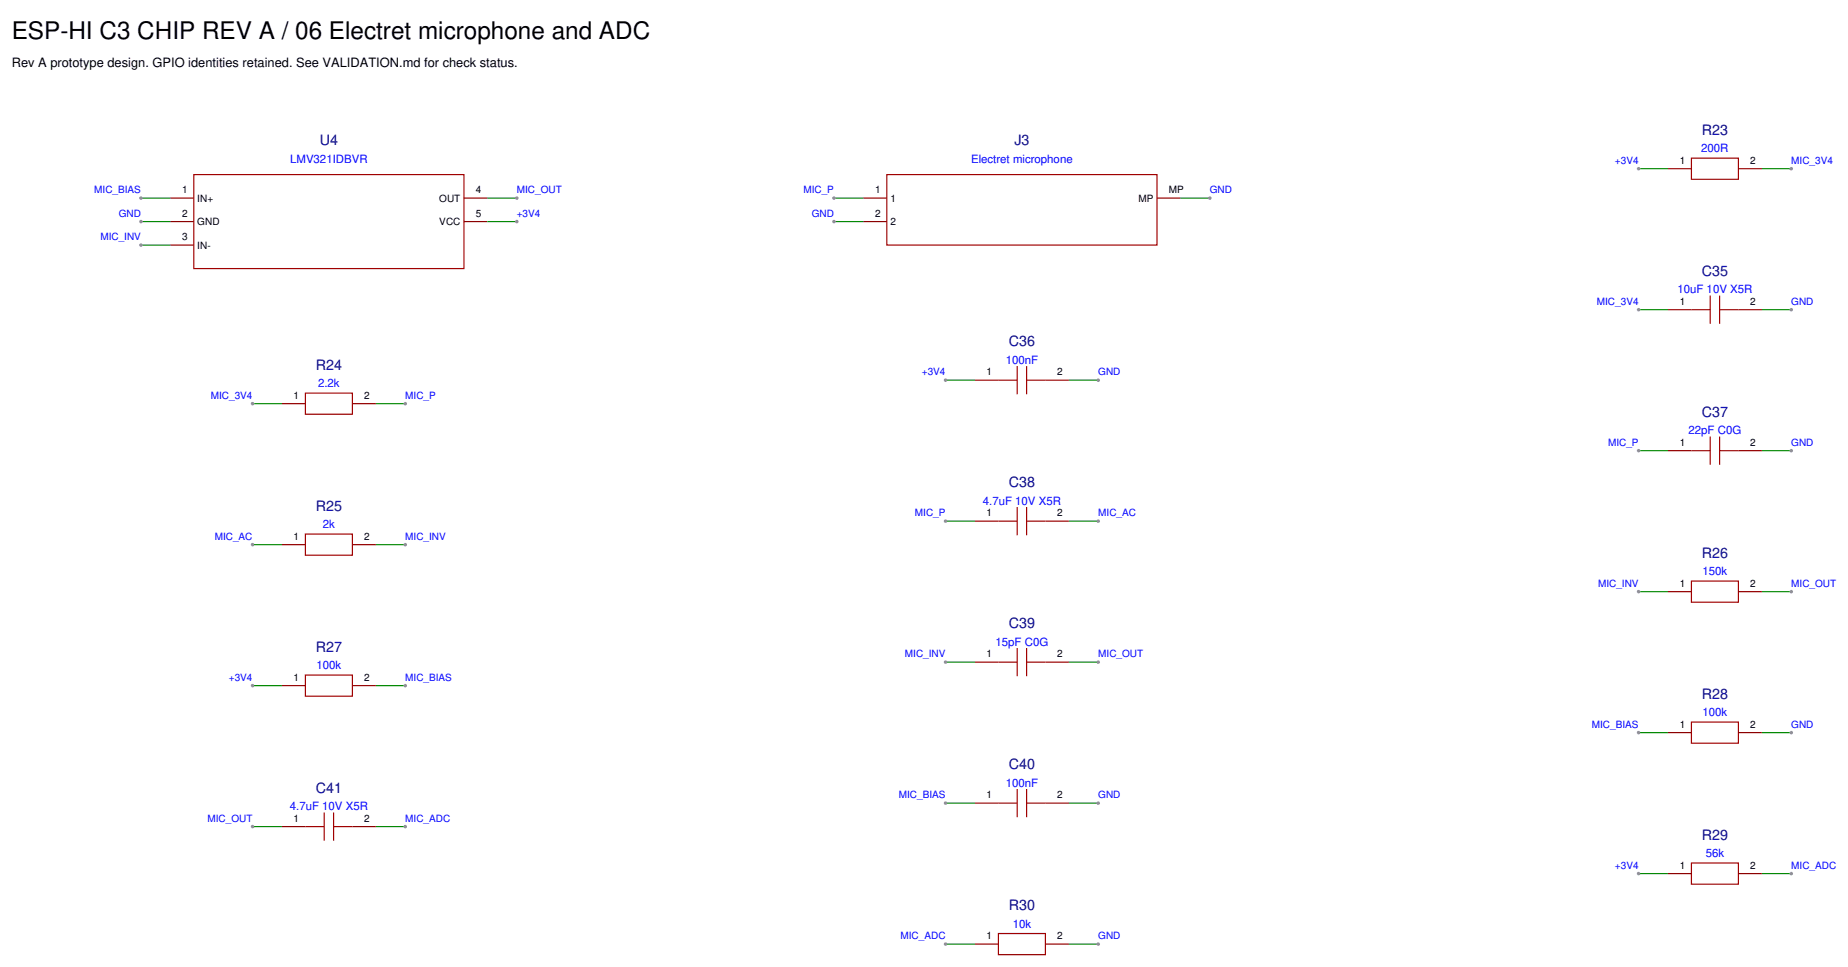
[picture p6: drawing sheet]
<svg xmlns="http://www.w3.org/2000/svg" width="555mm" height="290mm" viewBox="0 0 555 290" stroke-linecap="round" stroke-linejoin="round" font-family="sans-serif">
<g fill="none" stroke="#a00000" stroke-width=".35">
<path d="M58.2 52.4h81.1v28.2h-81.1zM266.3 52.4h81.2v21.2h-81.2zM508 47.5h14.1v6.3h-14.1zM508 93h5.6M513.6 88.8v8.4M516.5 88.8v8.4M516.5 93h5.6M91.7 118h14.1v6.4h-14.1zM299.9 114.2h5.6M305.5 109.9v8.5M308.3 109.9v8.5M308.3 114.2h5.7"/>
<path d="M508 135.3h5.6M513.6 131.1v8.5M516.5 131.1v8.5M516.5 135.3h5.6M299.9 156.5h5.6M305.5 152.3v8.4M308.3 152.3v8.4M308.3 156.5h5.7M91.7 160.4h14.1v6.3h-14.1zM508 174.5h14.1v6.3h-14.1zM299.9 198.8h5.6M305.5 194.6v8.5"/>
<path d="M308.3 194.6v8.5M308.3 198.8h5.7M91.7 202.7h14.1v6.4h-14.1zM508 216.8h14.1v6.4h-14.1zM305.5 236.9v8.5M308.3 236.9v8.5M91.7 248.2h5.7M97.4 244v8.5M100.2 244v8.5M100.2 248.2h5.6M299.9 241.2h5.6M308.3 241.2h5.7"/>
<path d="M508 259.2h14.1v6.3h-14.1zM299.9 280.3h14.1v6.4h-14.1z"/>
</g>
<g fill="none" stroke="#800" stroke-width=".35">
<path d="M51.2 59.5h7M139.3 59.5h7.1M259.3 59.5h7M347.5 59.5h7M500.9 50.7h7.1M522.1 50.7h7.1M51.2 66.5h7M51.2 73.6h7M139.3 66.5h7.1M259.3 66.5h7M500.9 93h7.1M522.1 93h7.1"/>
<path d="M292.8 114.2h7.1M314 114.2h7M84.7 121.2h7M105.8 121.2h7.1M500.9 135.3h7.1M522.1 135.3h7.1M292.8 156.5h7.1M314 156.5h7M84.7 163.6h7M105.8 163.6h7.1M500.9 177.7h7.1M522.1 177.7h7.1"/>
<path d="M292.8 198.8h7.1M314 198.8h7M84.7 205.9h7M105.8 205.9h7.1M500.9 220h7.1M522.1 220h7.1M84.7 248.2h7M105.8 248.2h7.1M292.8 241.2h7.1M314 241.2h7M500.9 262.3h7.1M522.1 262.3h7.1"/>
<path d="M292.8 283.5h7.1M314 283.5h7"/>
</g>
<path d="M42.3 59.5h8.9" fill="none" stroke="#080" stroke-width=".35"/>
<circle cx="42.3" cy="59.5" r=".35" fill="#999"/>
<circle cx="42.3" cy="59.5" r=".35" fill="none" stroke="#999" stroke-width=".35"/>
<path d="M42.3 66.5h8.9" fill="none" stroke="#080" stroke-width=".35"/>
<circle cx="42.3" cy="66.5" r=".35" fill="#999"/>
<circle cx="42.3" cy="66.5" r=".35" fill="none" stroke="#999" stroke-width=".35"/>
<path d="M42.3 73.6h8.9" fill="none" stroke="#080" stroke-width=".35"/>
<circle cx="42.3" cy="73.6" r=".35" fill="#999"/>
<circle cx="42.3" cy="73.6" r=".35" fill="none" stroke="#999" stroke-width=".35"/>
<path d="M146.4 59.5h8.8" fill="none" stroke="#080" stroke-width=".35"/>
<circle cx="155.2" cy="59.5" r=".35" fill="#999"/>
<circle cx="155.2" cy="59.5" r=".35" fill="none" stroke="#999" stroke-width=".35"/>
<path d="M146.4 66.5h8.8" fill="none" stroke="#080" stroke-width=".35"/>
<circle cx="155.2" cy="66.5" r=".35" fill="#999"/>
<circle cx="155.2" cy="66.5" r=".35" fill="none" stroke="#999" stroke-width=".35"/>
<path d="M250.5 59.5h8.8" fill="none" stroke="#080" stroke-width=".35"/>
<circle cx="250.5" cy="59.5" r=".35" fill="#999"/>
<circle cx="250.5" cy="59.5" r=".35" fill="none" stroke="#999" stroke-width=".35"/>
<path d="M250.5 66.5h8.8" fill="none" stroke="#080" stroke-width=".35"/>
<circle cx="250.5" cy="66.5" r=".35" fill="#999"/>
<circle cx="250.5" cy="66.5" r=".35" fill="none" stroke="#999" stroke-width=".35"/>
<path d="M354.5 59.5h8.9" fill="none" stroke="#080" stroke-width=".35"/>
<circle cx="363.4" cy="59.5" r=".35" fill="#999"/>
<circle cx="363.4" cy="59.5" r=".35" fill="none" stroke="#999" stroke-width=".35"/>
<path d="M492.1 50.7h8.8" fill="none" stroke="#080" stroke-width=".35"/>
<circle cx="492.1" cy="50.7" r=".35" fill="#999"/>
<circle cx="492.1" cy="50.7" r=".35" fill="none" stroke="#999" stroke-width=".35"/>
<path d="M529.2 50.7h8.8" fill="none" stroke="#080" stroke-width=".35"/>
<circle cx="538" cy="50.7" r=".35" fill="#999"/>
<circle cx="538" cy="50.7" r=".35" fill="none" stroke="#999" stroke-width=".35"/>
<path d="M492.1 93h8.8" fill="none" stroke="#080" stroke-width=".35"/>
<circle cx="492.1" cy="93" r=".35" fill="#999"/>
<circle cx="492.1" cy="93" r=".35" fill="none" stroke="#999" stroke-width=".35"/>
<path d="M529.2 93h8.8" fill="none" stroke="#080" stroke-width=".35"/>
<circle cx="538" cy="93" r=".35" fill="#999"/>
<circle cx="538" cy="93" r=".35" fill="none" stroke="#999" stroke-width=".35"/>
<path d="M284 114.2h8.8" fill="none" stroke="#080" stroke-width=".35"/>
<circle cx="284" cy="114.2" r=".35" fill="#999"/>
<circle cx="284" cy="114.2" r=".35" fill="none" stroke="#999" stroke-width=".35"/>
<path d="M321 114.2h8.8" fill="none" stroke="#080" stroke-width=".35"/>
<circle cx="329.8" cy="114.2" r=".35" fill="#999"/>
<circle cx="329.8" cy="114.2" r=".35" fill="none" stroke="#999" stroke-width=".35"/>
<path d="M75.8 121.2h8.9" fill="none" stroke="#080" stroke-width=".35"/>
<circle cx="75.8" cy="121.2" r=".35" fill="#999"/>
<circle cx="75.8" cy="121.2" r=".35" fill="none" stroke="#999" stroke-width=".35"/>
<path d="M112.9 121.2h8.8" fill="none" stroke="#080" stroke-width=".35"/>
<circle cx="121.7" cy="121.2" r=".35" fill="#999"/>
<circle cx="121.7" cy="121.2" r=".35" fill="none" stroke="#999" stroke-width=".35"/>
<path d="M492.1 135.3h8.8" fill="none" stroke="#080" stroke-width=".35"/>
<circle cx="492.1" cy="135.3" r=".35" fill="#999"/>
<circle cx="492.1" cy="135.3" r=".35" fill="none" stroke="#999" stroke-width=".35"/>
<path d="M529.2 135.3h8.8" fill="none" stroke="#080" stroke-width=".35"/>
<circle cx="538" cy="135.3" r=".35" fill="#999"/>
<circle cx="538" cy="135.3" r=".35" fill="none" stroke="#999" stroke-width=".35"/>
<path d="M284 156.5h8.8" fill="none" stroke="#080" stroke-width=".35"/>
<circle cx="284" cy="156.5" r=".35" fill="#999"/>
<circle cx="284" cy="156.5" r=".35" fill="none" stroke="#999" stroke-width=".35"/>
<path d="M321 156.5h8.8" fill="none" stroke="#080" stroke-width=".35"/>
<circle cx="329.8" cy="156.5" r=".35" fill="#999"/>
<circle cx="329.8" cy="156.5" r=".35" fill="none" stroke="#999" stroke-width=".35"/>
<path d="M75.8 163.6h8.9" fill="none" stroke="#080" stroke-width=".35"/>
<circle cx="75.8" cy="163.6" r=".35" fill="#999"/>
<circle cx="75.8" cy="163.6" r=".35" fill="none" stroke="#999" stroke-width=".35"/>
<path d="M112.9 163.6h8.8" fill="none" stroke="#080" stroke-width=".35"/>
<circle cx="121.7" cy="163.6" r=".35" fill="#999"/>
<circle cx="121.7" cy="163.6" r=".35" fill="none" stroke="#999" stroke-width=".35"/>
<path d="M492.1 177.7h8.8" fill="none" stroke="#080" stroke-width=".35"/>
<circle cx="492.1" cy="177.7" r=".35" fill="#999"/>
<circle cx="492.1" cy="177.7" r=".35" fill="none" stroke="#999" stroke-width=".35"/>
<path d="M529.2 177.7h8.8" fill="none" stroke="#080" stroke-width=".35"/>
<circle cx="538" cy="177.7" r=".35" fill="#999"/>
<circle cx="538" cy="177.7" r=".35" fill="none" stroke="#999" stroke-width=".35"/>
<path d="M284 198.8h8.8" fill="none" stroke="#080" stroke-width=".35"/>
<circle cx="284" cy="198.8" r=".35" fill="#999"/>
<circle cx="284" cy="198.8" r=".35" fill="none" stroke="#999" stroke-width=".35"/>
<path d="M321 198.8h8.8" fill="none" stroke="#080" stroke-width=".35"/>
<circle cx="329.8" cy="198.8" r=".35" fill="#999"/>
<circle cx="329.8" cy="198.8" r=".35" fill="none" stroke="#999" stroke-width=".35"/>
<path d="M75.8 205.9h8.9" fill="none" stroke="#080" stroke-width=".35"/>
<circle cx="75.8" cy="205.9" r=".35" fill="#999"/>
<circle cx="75.8" cy="205.9" r=".35" fill="none" stroke="#999" stroke-width=".35"/>
<path d="M112.9 205.9h8.8" fill="none" stroke="#080" stroke-width=".35"/>
<circle cx="121.7" cy="205.9" r=".35" fill="#999"/>
<circle cx="121.7" cy="205.9" r=".35" fill="none" stroke="#999" stroke-width=".35"/>
<path d="M492.1 220h8.8" fill="none" stroke="#080" stroke-width=".35"/>
<circle cx="492.1" cy="220" r=".35" fill="#999"/>
<circle cx="492.1" cy="220" r=".35" fill="none" stroke="#999" stroke-width=".35"/>
<path d="M529.2 220h8.8" fill="none" stroke="#080" stroke-width=".35"/>
<circle cx="538" cy="220" r=".35" fill="#999"/>
<circle cx="538" cy="220" r=".35" fill="none" stroke="#999" stroke-width=".35"/>
<path d="M284 241.2h8.8" fill="none" stroke="#080" stroke-width=".35"/>
<circle cx="284" cy="241.2" r=".35" fill="#999"/>
<circle cx="284" cy="241.2" r=".35" fill="none" stroke="#999" stroke-width=".35"/>
<path d="M321 241.2h8.8" fill="none" stroke="#080" stroke-width=".35"/>
<circle cx="329.8" cy="241.2" r=".35" fill="#999"/>
<circle cx="329.8" cy="241.2" r=".35" fill="none" stroke="#999" stroke-width=".35"/>
<path d="M75.8 248.2h8.9" fill="none" stroke="#080" stroke-width=".35"/>
<circle cx="75.8" cy="248.2" r=".35" fill="#999"/>
<circle cx="75.8" cy="248.2" r=".35" fill="none" stroke="#999" stroke-width=".35"/>
<path d="M112.9 248.2h8.8" fill="none" stroke="#080" stroke-width=".35"/>
<circle cx="121.7" cy="248.2" r=".35" fill="#999"/>
<circle cx="121.7" cy="248.2" r=".35" fill="none" stroke="#999" stroke-width=".35"/>
<path d="M492.1 262.3h8.8" fill="none" stroke="#080" stroke-width=".35"/>
<circle cx="492.1" cy="262.3" r=".35" fill="#999"/>
<circle cx="492.1" cy="262.3" r=".35" fill="none" stroke="#999" stroke-width=".35"/>
<path d="M529.2 262.3h8.8" fill="none" stroke="#080" stroke-width=".35"/>
<circle cx="538" cy="262.3" r=".35" fill="#999"/>
<circle cx="538" cy="262.3" r=".35" fill="none" stroke="#999" stroke-width=".35"/>
<path d="M284 283.5h8.8" fill="none" stroke="#080" stroke-width=".35"/>
<circle cx="284" cy="283.5" r=".35" fill="#999"/>
<circle cx="284" cy="283.5" r=".35" fill="none" stroke="#999" stroke-width=".35"/>
<path d="M321 283.5h8.8" fill="none" stroke="#080" stroke-width=".35"/>
<circle cx="329.8" cy="283.5" r=".35" fill="#999"/>
<circle cx="329.8" cy="283.5" r=".35" fill="none" stroke="#999" stroke-width=".35"/>
<text font-size="7.3" x="3.5" y="11.9">ESP-HI C3 CHIP REV A / 06 Electret microphone and ADC</text>
<g font-size="4.3" fill="#000080">
<text x="511.1" y="40.4">R23</text>
<text x="96" y="43.6">U4</text>
<text x="304.7" y="43.6">J3</text>
<text x="511.1" y="82.8">C35</text>
<text x="303" y="103.9">C36</text>
<text x="94.8" y="111">R24</text>
<text x="511.1" y="125.1">C37</text>
<text x="303" y="146.3">C38</text>
<text x="94.8" y="153.3">R25</text>
<text x="511.1" y="167.4">R26</text>
<text x="303" y="188.6">C39</text>
<text x="94.8" y="195.7">R27</text>
<text x="511.1" y="209.8">R28</text>
<text x="303" y="230.9">C40</text>
<text x="94.8" y="238">C41</text>
<text x="511.1" y="252.1">R29</text>
<text x="303" y="273.3">R30</text>
</g>
<text font-size="3.9" x="3.5" y="20">Rev A prototype design. GPIO identities retained. See VALIDATION.md for check status.</text>
<g font-size="3.4" fill="#00f">
<text x="511" y="45.7">200R</text>
<text x="87.1" y="48.9">LMV321IDBVR</text>
<text x="291.7" y="48.9">Electret microphone</text>
<text x="503.8" y="88.1">10uF 10V X5R</text>
<text x="302.1" y="109.2">100nF</text>
<text x="95.5" y="116.3">2.2k</text>
<text x="507.1" y="130.4">22pF C0G</text>
<text x="295.2" y="151.6">4.7uF 10V X5R</text>
<text x="97" y="158.6">2k</text>
<text x="511.3" y="172.7">150k</text>
<text x="299" y="193.9">15pF C0G</text>
<text x="95.1" y="200.9">100k</text>
<text x="511.3" y="215.1">100k</text>
<text x="302.1" y="236.2">100nF</text>
<text x="87" y="243.3">4.7uF 10V X5R</text>
<text x="512.3" y="257.4">56k</text>
<text x="304.1" y="278.6">10k</text>
</g>
<g font-size="3" fill="#00f">
<text x="485" y="49.3">+3V4</text>
<text x="538" y="49.3">MIC_3V4</text>
<text x="28.3" y="58.1">MIC_BIAS</text>
<text x="155.2" y="58.1">MIC_OUT</text>
<text x="241.3" y="58.1">MIC_P</text>
<text x="363.4" y="58.1">GND</text>
<text x="35.7" y="65.1">GND</text>
<text x="155.2" y="65.1">+3V4</text>
<text x="243.8" y="65.1">GND</text>
<text x="30.2" y="72.2">MIC_INV</text>
<text x="479.6" y="91.6">MIC_3V4</text>
<text x="538" y="91.6">GND</text>
<text x="276.9" y="112.8">+3V4</text>
<text x="329.8" y="112.8">GND</text>
<text x="63.3" y="119.8">MIC_3V4</text>
<text x="121.7" y="119.8">MIC_P</text>
<text x="482.9" y="133.9">MIC_P</text>
<text x="538" y="133.9">GND</text>
<text x="274.8" y="155.1">MIC_P</text>
<text x="329.8" y="155.1">MIC_AC</text>
<text x="64.5" y="162.1">MIC_AC</text>
<text x="121.7" y="162.1">MIC_INV</text>
<text x="479.9" y="176.3">MIC_INV</text>
<text x="538" y="176.3">MIC_OUT</text>
<text x="271.8" y="197.4">MIC_INV</text>
<text x="329.8" y="197.4">MIC_OUT</text>
<text x="68.7" y="204.5">+3V4</text>
<text x="121.7" y="204.5">MIC_BIAS</text>
<text x="478.1" y="218.6">MIC_BIAS</text>
<text x="538" y="218.6">GND</text>
<text x="270" y="239.8">MIC_BIAS</text>
<text x="329.8" y="239.8">GND</text>
<text x="62.3" y="246.8">MIC_OUT</text>
<text x="121.7" y="246.8">MIC_ADC</text>
<text x="485" y="260.9">+3V4</text>
<text x="538" y="260.9">MIC_ADC</text>
<text x="270.5" y="282.1">MIC_ADC</text>
<text x="329.8" y="282.1">GND</text>
</g>
<g font-size="3">
<text x="504.5" y="49.3">1</text>
<text x="525.6" y="49.3">2</text>
<text x="54.7" y="58.1">1</text>
<text x="142.9" y="58.1">4</text>
<text x="262.8" y="58.1">1</text>
<text x="351" y="58.1">MP</text>
<text x="54.7" y="65.1">2</text>
<text x="59.3" y="60.5">IN+</text>
<text x="131.9" y="60.5">OUT</text>
<text x="142.9" y="65.1">5</text>
<text x="262.8" y="65.1">2</text>
<text x="267.4" y="60.5">1</text>
<text x="341.9" y="60.5">MP</text>
<text x="59.3" y="67.6">GND</text>
<text x="131.9" y="67.6">VCC</text>
<text x="267.4" y="67.6">2</text>
<text x="54.7" y="72.2">3</text>
<text x="59.3" y="74.7">IN-</text>
<text x="504.5" y="91.6">1</text>
<text x="525.6" y="91.6">2</text>
<text x="296.3" y="112.8">1</text>
<text x="317.5" y="112.8">2</text>
<text x="88.2" y="119.8">1</text>
<text x="109.4" y="119.8">2</text>
<text x="504.5" y="133.9">1</text>
<text x="525.6" y="133.9">2</text>
<text x="296.3" y="155.1">1</text>
<text x="317.5" y="155.1">2</text>
<text x="88.2" y="162.1">1</text>
<text x="109.4" y="162.1">2</text>
<text x="504.5" y="176.3">1</text>
<text x="525.6" y="176.3">2</text>
<text x="296.3" y="197.4">1</text>
<text x="317.5" y="197.4">2</text>
<text x="88.2" y="204.5">1</text>
<text x="109.4" y="204.5">2</text>
<text x="504.5" y="218.6">1</text>
<text x="525.6" y="218.6">2</text>
<text x="296.3" y="239.8">1</text>
<text x="317.5" y="239.8">2</text>
<text x="88.2" y="246.8">1</text>
<text x="109.4" y="246.8">2</text>
<text x="504.5" y="260.9">1</text>
<text x="525.6" y="260.9">2</text>
<text x="296.3" y="282.1">1</text>
<text x="317.5" y="282.1">2</text>
</g>
</svg>
